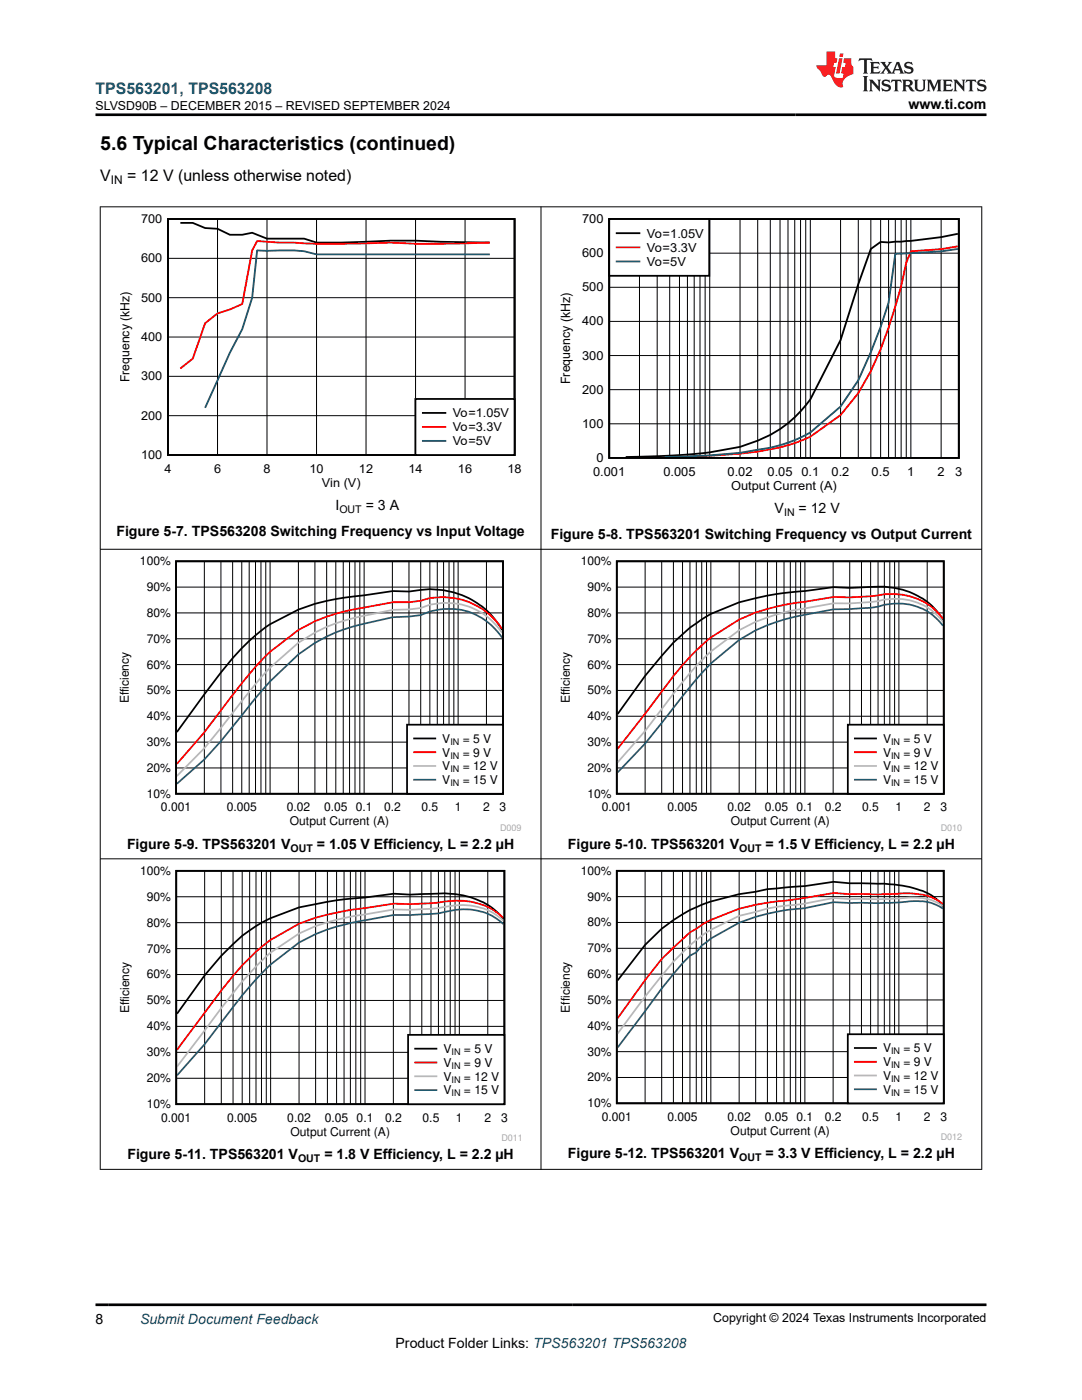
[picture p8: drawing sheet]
<svg xmlns="http://www.w3.org/2000/svg" width="216mm" height="279mm" viewBox="0 0 216 279" stroke-linecap="round" stroke-linejoin="round" font-family="sans-serif">
<path d="M33.5 43.7h69.2v47.1h-69.2zM36 44.5h2.5l2.4 1 2.5 .2 2.5 1.1h2.4l2-.4 3 1.2h7.4l2.5 .8h4.9l9.9-.4 19.7 .4" fill="none" stroke="#000" stroke-width=".36"/>
<path d="M33.5 59.4h69.2M33.5 51.6h69.2M43.4 43.7v47.1M53.3 43.7v47.1M63.2 43.7v47.1M73 43.7v47.1M82.9 43.7v47.1M92.8 43.7v47.1M33.5 75.1h69.2M33.5 67.3h69.2M33.5 83h69.2" fill="none" stroke="#000" stroke-width=".2"/>
<path d="M97.7 48.4a207.9 207.9 0 0 1-19.7 0 227.6 227.6 0 0 1-26.7-.3l-1 1.9-2 10.7-2.4 1.1-2.5 .7-2.5 2-2.4 7.1-2.5 1.9" fill="none" stroke="#f00" stroke-width=".36"/>
<path d="M97.7 50.8h-34.5a26.2 26.2 0 0 0-9.9-.7l-2-.1-1 9.4-2 6.3-2.4 4.7-5 11" fill="none" stroke="#156" stroke-width=".36"/>
<path d="M82.9 79.6h19.8v11.2h-19.8z" fill-rule="evenodd" fill="#fff"/>
<path d="M82.9 79.6h19.8v11.2h-19.8zM84.4 82.4h4.5" fill="none" stroke="#000" stroke-width=".36"/>
<path d="M84.4 85.2h4.5" fill="none" stroke="#f00" stroke-width=".36"/>
<path d="M84.4 88h4.5" fill="none" stroke="#156" stroke-width=".36"/>
<path d="M121.6 43.7h69.7v47.7h-69.7zM191.1 46.7a61.7 61.7 0 0 1-12.5 1.5l-1.3 .2-1.6-.1-1.9 1.4-2.5 7-3.6 11.2-6 11.8a24.1 24.1 0 0 1-14 9.5l-6.1 1.1a142.8 142.8 0 0 1-16.8 .9" fill="none" stroke="#000" stroke-width=".37"/>
<g fill="none" stroke="#000" stroke-width=".2">
<path d="M121.6 57.3h69.7M121.6 50.5h69.7M127.6 43.7v47.7M131.1 43.7v47.7M133.6 43.7v47.7M135.6 43.7v47.7M137.2 43.7v47.7M138.5 43.7v47.7M139.7 43.7v47.7M140.7 43.7v47.7M141.6 43.7v47.7M147.7 43.7v47.7"/>
<path d="M151.2 43.7v47.7M153.7 43.7v47.7M155.6 43.7v47.7M157.2 43.7v47.7M158.6 43.7v47.7M159.7 43.7v47.7M160.8 43.7v47.7M161.7 43.7v47.7M167.7 43.7v47.7M171.3 43.7v47.7M173.8 43.7v47.7M175.7 43.7v47.7"/>
<path d="M177.3 43.7v47.7M178.6 43.7v47.7M179.8 43.7v47.7M180.8 43.7v47.7M181.7 43.7v47.7M187.8 43.7v47.7M121.6 77.8h69.7M121.6 71h69.7M121.6 64.1h69.7M121.6 84.6h69.7"/>
</g>
<path d="M191.1 49.2l-3.3 .5-6.1 .5-.9 2.2a97.2 97.2 0 0 1-7 21.7l-2.5 4.4-3.6 4.3-6 4.4a38.6 38.6 0 0 1-14 3.3l-7 .5-6.6 .2" fill="none" stroke="#f00" stroke-width=".37"/>
<path d="M191.1 49.7l-3.3 .5-9.2 .5-1.3 9.7-1.6 4.9-1.9 5-2.5 5.6-3.6 5.2-6 5.2-2 1a27.9 27.9 0 0 1-8.5 2.5 90.2 90.2 0 0 1-12.7 1.2l-5.9 .2" fill="none" stroke="#156" stroke-width=".37"/>
<path d="M121.6 43.7h19.9v11.3h-19.9z" fill-rule="evenodd" fill="#fff"/>
<path d="M121.6 43.7h19.9v11.3h-19.9zM123.1 46.5h4.5" fill="none" stroke="#000" stroke-width=".37"/>
<path d="M123.1 49.4h4.5" fill="none" stroke="#f00" stroke-width=".37"/>
<path d="M123.1 52.2h4.5" fill="none" stroke="#156" stroke-width=".37"/>
<path d="M24 111h80v54.8h-80z" fill-rule="evenodd" fill="#fff"/>
<path d="M35.1 112h65.3v46.4h-65.3zM100.2 125.7a16.2 16.2 0 0 0-16.2-8l-2.4 .4-3.2-.1-5.7 .8a48.8 48.8 0 0 0-13.2 2.9l-5.6 2.9-1.8 1.3a43.6 43.6 0 0 0-8 8.3l-8.8 11.9" fill="none" stroke="#000" stroke-width=".35"/>
<g fill="none" stroke="#000" stroke-width=".2">
<path d="M35.1 117.2h65.3M40.8 112v46.4M44.1 112v46.4M46.4 112v46.4M48.2 112v46.4M49.7 112v46.4M51 112v46.4M52.1 112v46.4M53 112v46.4M53.9 112v46.4M59.5 112v46.4M62.8 112v46.4"/>
<path d="M65.2 112v46.4M67 112v46.4M68.5 112v46.4M69.8 112v46.4M70.8 112v46.4M71.8 112v46.4M72.7 112v46.4M78.3 112v46.4M81.6 112v46.4M83.9 112v46.4M85.8 112v46.4M87.3 112v46.4"/>
<path d="M88.5 112v46.4M89.6 112v46.4M90.6 112v46.4M91.4 112v46.4M97.1 112v46.4M35.1 137.8h65.3M35.1 132.6h65.3M35.1 127.5h65.3M35.1 122.3h65.3M35.1 153.3h65.3M35.1 148.1h65.3M35.1 142.9h65.3"/>
</g>
<path d="M100.2 125.5a14.3 14.3 0 0 0-14.4-6.2l-1.8 .6-2.4 .3h-3.2l-5.7 1a36.7 36.7 0 0 0-13.2 4.5l-5.6 4.4-2.9 3-2.8 3.3-7.4 9.8-5.5 6.3" fill="none" stroke="#f00" stroke-width=".35"/>
<path d="M100.2 126.3a13.3 13.3 0 0 0-14.4-5.6l-1.8 .6-2.4 .3-3.2 .1-5.7 1.2a34.5 34.5 0 0 0-13.2 5.4l-5.6 4.9-1.8 2-11.3 14.1-5.5 5.6" fill="none" stroke="#b8b8b8" stroke-width=".35"/>
<path d="M100.2 127.2a12.7 12.7 0 0 0-14.4-5.2l-1.8 .8-2.4 .3-3.2 .1-5.7 1.3a32 32 0 0 0-13.2 6.1l-5.6 5.4-2.9 3.3-2.8 3.5a78.6 78.6 0 0 1-12.9 13.6" fill="none" stroke="#295c75" stroke-width=".35"/>
<path d="M81.2 144.6h19.2v13.8h-19.2z" fill-rule="evenodd" fill="#fff"/>
<path d="M81.2 144.6h19.2v13.8h-19.2zM82.6 147.4h4.3" fill="none" stroke="#000" stroke-width=".35"/>
<path d="M82.6 150.1h4.3" fill="none" stroke="#f00" stroke-width=".35"/>
<path d="M82.6 152.9h4.3" fill="none" stroke="#b8b8b8" stroke-width=".35"/>
<path d="M82.6 155.6h4.3" fill="none" stroke="#295c75" stroke-width=".35"/>
<path d="M111.9 111h80.1v54.8h-80.1z" fill-rule="evenodd" fill="#fff"/>
<path d="M123.1 112h65.2v46.4h-65.2zM188.1 123.7a13.5 13.5 0 0 0-10.6-6.5l-1.1-.1-6.8 .2-3.3-.1-5.7 .8a59.3 59.3 0 0 0-13.1 2.2l-5.7 2.3-1.8 1.1a31.3 31.3 0 0 0-8 7.3l-3.3 4-5.5 7.6" fill="none" stroke="#000" stroke-width=".35"/>
<g fill="none" stroke="#000" stroke-width=".2">
<path d="M123.1 117.2h65.2M128.7 112v46.4M132 112v46.4M134.4 112v46.4M136.2 112v46.4M137.7 112v46.4M138.9 112v46.4M140 112v46.4M141 112v46.4M141.8 112v46.4M147.5 112v46.4M150.8 112v46.4"/>
<path d="M153.1 112v46.4M155 112v46.4M156.4 112v46.4M157.7 112v46.4M158.8 112v46.4M159.7 112v46.4M160.6 112v46.4M166.2 112v46.4M169.6 112v46.4M171.9 112v46.4M173.7 112v46.4M175.2 112v46.4"/>
<path d="M176.5 112v46.4M177.5 112v46.4M178.5 112v46.4M179.4 112v46.4M185 112v46.4M123.1 137.8h65.2M123.1 132.6h65.2M123.1 127.5h65.2M123.1 122.3h65.2M123.1 153.3h65.2M123.1 148.1h65.2M123.1 142.9h65.2"/>
</g>
<path d="M188.1 123.5a12.1 12.1 0 0 0-10.6-4.9h-1.1a38.1 38.1 0 0 1-10.1 .5l-5.7 1a41.4 41.4 0 0 0-13.1 3.5l-5.7 3.6-1.8 1.6a52.3 52.3 0 0 0-8 9.2l-8.8 11.4" fill="none" stroke="#f00" stroke-width=".35"/>
<path d="M188.1 124.1a11.4 11.4 0 0 0-10.6-4.5l-1.1 .1a34 34 0 0 1-10.1 .7l-5.7 1a37.5 37.5 0 0 0-13.1 4.4l-5.7 4.2-1.8 1.8a78.3 78.3 0 0 0-8 9.7l-3.3 4.4-5.5 6.2" fill="none" stroke="#b8b8b8" stroke-width=".35"/>
<path d="M188.1 124.9a11.2 11.2 0 0 0-11.7-4.2l-2.7 .6-7.4 .3-5.7 1.1a35.3 35.3 0 0 0-13.1 5l-5.7 4.7-1.8 1.9-11.3 14.1-5.5 5.8" fill="none" stroke="#295c75" stroke-width=".35"/>
<path d="M169.2 144.6h19.1v13.8h-19.1z" fill-rule="evenodd" fill="#fff"/>
<path d="M169.2 144.6h19.1v13.8h-19.1zM170.6 147.4h4.2" fill="none" stroke="#000" stroke-width=".35"/>
<path d="M170.6 150.1h4.2" fill="none" stroke="#f00" stroke-width=".35"/>
<path d="M170.6 152.9h4.2" fill="none" stroke="#b8b8b8" stroke-width=".35"/>
<path d="M170.6 155.6h4.2" fill="none" stroke="#295c75" stroke-width=".35"/>
<path d="M24 172.8h80v55h-80z" fill-rule="evenodd" fill="#fff"/>
<path d="M35.2 173.8h65.4v46.6h-65.4zM100.5 183.4a13.9 13.9 0 0 0-10.7-5l-1.1-.1-6.9 .2-3.2-.1-5.8 .7a72.3 72.3 0 0 0-13.1 2l-5.7 2.1-1.8 1a33.1 33.1 0 0 0-8.1 6.6l-3.3 3.9-5.5 7.6" fill="none" stroke="#000" stroke-width=".35"/>
<g fill="none" stroke="#000" stroke-width=".2">
<path d="M35.2 179h65.5M40.8 173.8v46.6M44.2 173.8v46.6M46.5 173.8v46.6M48.3 173.8v46.6M49.8 173.8v46.6M51.1 173.8v46.6M52.2 173.8v46.6M53.1 173.8v46.6M54 173.8v46.6M59.7 173.8v46.6M63 173.8v46.6"/>
<path d="M65.3 173.8v46.6M67.2 173.8v46.6M68.7 173.8v46.6M69.9 173.8v46.6M71 173.8v46.6M72 173.8v46.6M72.8 173.8v46.6M78.5 173.8v46.6M81.8 173.8v46.6M84.2 173.8v46.6M86 173.8v46.6M87.5 173.8v46.6"/>
<path d="M88.7 173.8v46.6M89.8 173.8v46.6M90.8 173.8v46.6M91.7 173.8v46.6M97.3 173.8v46.6M35.2 199.7h65.5M35.2 194.5h65.5M35.2 189.3h65.5M35.2 184.1h65.5M35.2 215.2h65.5M35.2 210h65.5M35.2 204.8h65.5"/>
</g>
<path d="M100.5 183.3a12.6 12.6 0 0 0-10.7-3.5l-3.8 .5-4.2 .1-3.2-.1-5.8 .9a51.1 51.1 0 0 0-13.1 3.1l-5.7 3.3-1.8 1.4a55.9 55.9 0 0 0-8.1 8.7l-8.8 11.8" fill="none" stroke="#f00" stroke-width=".35"/>
<path d="M100.5 183.8a11.9 11.9 0 0 0-10.7-3l-1.1 .2a34.3 34.3 0 0 1-6.9 .6l-3.2-.1-5.8 1a43.1 43.1 0 0 0-13.1 3.8l-5.7 3.8-2.9 2.8a75.1 75.1 0 0 0-7 8.3l-8.8 11.7" fill="none" stroke="#b8b8b8" stroke-width=".35"/>
<path d="M100.5 184.5a11.3 11.3 0 0 0-10.7-2.7 18.2 18.2 0 0 1-5.6 .7l-5.6 .1-5.8 1.1a41.4 41.4 0 0 0-13.1 4.4l-5.7 4.4-2.9 2.9-2.8 3.2-7.5 9.8-5.5 6.2" fill="none" stroke="#295c75" stroke-width=".35"/>
<path d="M81.4 206.5h19.2v13.9h-19.2z" fill-rule="evenodd" fill="#fff"/>
<path d="M81.4 206.5h19.2v13.9h-19.2zM82.8 209.3h4.3" fill="none" stroke="#000" stroke-width=".35"/>
<path d="M82.8 212h4.3" fill="none" stroke="#f00" stroke-width=".35"/>
<path d="M82.8 214.8h4.3" fill="none" stroke="#b8b8b8" stroke-width=".35"/>
<path d="M82.8 217.6h4.3" fill="none" stroke="#295c75" stroke-width=".35"/>
<path d="M111.9 172.8h80.1v54.8h-80.1z" fill-rule="evenodd" fill="#fff"/>
<path d="M123.1 173.8h65.2v46.4h-65.2zM188.1 180.9a8.7 8.7 0 0 0-5.5-3.6 30.6 30.6 0 0 0-8.9-1h-4.1l-3.3-.3-5.7 .8-7.5 .7-2.3 .5a38 38 0 0 0-11.9 3.1 30.1 30.1 0 0 0-10.2 7.5l-5.5 7.1" fill="none" stroke="#000" stroke-width=".35"/>
<g fill="none" stroke="#000" stroke-width=".2">
<path d="M123.1 178.9h65.2M128.7 173.8v46.4M132 173.8v46.4M134.4 173.8v46.4M136.2 173.8v46.4M137.7 173.8v46.4M138.9 173.8v46.4M140 173.8v46.4M141 173.8v46.4M141.8 173.8v46.4M147.5 173.8v46.4M150.8 173.8v46.4"/>
<path d="M153.1 173.8v46.4M155 173.8v46.4M156.4 173.8v46.4M157.7 173.8v46.4M158.8 173.8v46.4M159.7 173.8v46.4M160.6 173.8v46.4M166.2 173.8v46.4M169.6 173.8v46.4M171.9 173.8v46.4M173.7 173.8v46.4M175.2 173.8v46.4"/>
<path d="M176.5 173.8v46.4M177.5 173.8v46.4M178.5 173.8v46.4M179.4 173.8v46.4M185 173.8v46.4M123.1 199.6h65.2M123.1 194.4h65.2M123.1 189.3h65.2M123.1 184.1h65.2M123.1 215h65.2M123.1 209.9h65.2M123.1 204.7h65.2"/>
</g>
<path d="M188.1 180.4a10.9 10.9 0 0 0-7.3-2.1l-1.5 .1a90.9 90.9 0 0 1-13-.2l-9.9 1.6a39.6 39.6 0 0 0-16.4 4.8l-2.3 1.5-5.7 5.3-3.3 4.2-5.5 7.6" fill="none" stroke="#f00" stroke-width=".35"/>
<path d="M188.1 180.8a10.1 10.1 0 0 0-7.3-1.6 102.2 102.2 0 0 1-14.5 0l-5.7 1.1-2.9 .4a29.7 29.7 0 0 0-6.9 1.3l-3.3 .8-5.7 2.8-1.8 1.1a39.9 39.9 0 0 0-8 8.1l-3.3 4.1-5.5 7.4" fill="none" stroke="#b8b8b8" stroke-width=".35"/>
<path d="M188.1 181.3a9.6 9.6 0 0 0-7.3-1.3 116.7 116.7 0 0 1-14.5 0l-5.7 1.2a42.1 42.1 0 0 0-13.1 2.9l-5.7 3.2-1.8 1.4-1.1 1.4-1.2 .6a86 86 0 0 0-9 11.1l-5.5 7.3" fill="none" stroke="#295c75" stroke-width=".35"/>
<path d="M169.2 206.4h19.1v13.8h-19.1z" fill-rule="evenodd" fill="#fff"/>
<path d="M169.2 206.4h19.1v13.8h-19.1zM170.6 209.2h4.2" fill="none" stroke="#000" stroke-width=".35"/>
<path d="M170.6 211.9h4.2" fill="none" stroke="#f00" stroke-width=".35"/>
<path d="M170.6 214.6h4.2" fill="none" stroke="#b8b8b8" stroke-width=".35"/>
<path d="M170.6 217.4h4.2" fill="none" stroke="#295c75" stroke-width=".35"/>
<path d="M19.9 41.3h176.1M20 41.2v192.2M107.9 41.2v192.2M195.9 41.2v192.2M19.9 109.6h176.1M19.9 171.4h176.1M19.9 233.4h176.1" fill="none" stroke="#000" stroke-width=".2"/>
<path d="M171.5 11.6l-.2 .6 .5-.2h.6v.1v2.2l-.2 .4h1l-.2-.4v-2.2v-.1h.5l.6 .2-.2-.6zM173.6 12.4l.2 .3v1.6l-.2 .4h1.9l.1-.6a1.08 1.08 0 0 1-1.3 .2v-.7h.6l.4 .2v-.7l-.4 .2h-.6v-.5l.2-.2a1 1 0 0 1 1 .3l-.1-.5zM175.7 12.4l.9 1.1-1 1.2h.9l-.2-.2 .5-.8 .4 .8-.2 .2h1.6l-.2-.2 .2-.5h.9l.1 .5-.1 .2h.9l-.2-.4-.8-1.9h-.5l-.9 2.1-.9-1.1 .9-1h-.8l.2 .2-.4 .6-.4-.6 .2-.2zM179 12.8l.4 1h-.7zM180.7 12.5a.65 .65 0 0 0-.2 .7 .65 .65 0 0 0 .6 .5l.6 .1 .1 .3a.79 .79 0 0 1-.7 .4 .79 .79 0 0 1-.7-.5l.1 .7 .2-.1a.93 .93 0 0 0 1.1 0 .93 .93 0 0 0 .4-.9 1.46 1.46 0 0 0-1.2-.6l-.1-.3a1.09 1.09 0 0 1 1.2 .2l-.2-.6-.1 .1-.5-.2zM172.2 15.2l.2 .4v2.2l-.2 .4h1l-.2-.4v-2.2l.2-.4zM173.4 15.9l.2 .4v1.5l-.2 .4h.8l-.3-.4 .1-1.3 1.6 1.8v-2l.2-.4h-.7l.1 .2 .1 1.1-1.2-1.3zM176.2 16a.65 .65 0 0 0-.2 .8 .65 .65 0 0 0 .6 .4l.6 .2 .1 .2a.79 .79 0 0 1-.7 .4 .79 .79 0 0 1-.7-.5l.1 .7 .2-.1a.93 .93 0 0 0 1.1 .1 .93 .93 0 0 0 .4-1 1.46 1.46 0 0 0-1.2-.5l-.1-.4a1.09 1.09 0 0 1 1.2 .2l-.1-.6-.2 .1-.5-.1zM177.9 15.9l-.1 .6a.63 .63 0 0 1 .8-.3v1.6l-.3 .4h1l-.2-.4v-1.6a.66 .66 0 0 1 .8 .3l-.1-.6zM180 15.9l.2 .4v1.5l-.2 .4h1l-.2-.2-.1-.7h.5l.1 .2a.79 .79 0 0 0 1.2 .6l-1-.9a.61 .61 0 0 0 .6-.6 .61 .61 0 0 0-.5-.7zM180.8 16.2h.1a.47 .47 0 0 1 .5 .1 .47 .47 0 0 1 .1 .5l-.1 .1-.7 .1zM182.3 15.9l.2 .2a2.27 2.27 0 0 0 .4 2 1.04 1.04 0 0 0 1.7-.7v-1.3l.2-.2h-.8l.2 .4v1.1a.6 .6 0 0 1-.6 .6 .6 .6 0 0 1-.6-.6v-1.1l.3-.4zM184.9 15.9l.2 .4v1.5l-.2 .4h.8l-.3-.4v-1.4l.9 1.9 .9-1.9v1.4l-.3 .4h1l-.2-.4v-1.5l.2-.4h-.8l-.7 1.5-.6-1.5zM188.1 15.9l.2 .4v1.5l-.2 .4h1.9l.1-.6a1.09 1.09 0 0 1-1.3 .2v-.7h.6l.4 .2v-.6l-.4 .2h-.6v-.6l.2-.1a1.01 1.01 0 0 1 1 .3l-.1-.6zM190.2 15.9l.3 .4v1.5l-.3 .4h.8l-.2-.4v-1.3l1.6 1.8v-2l.2-.4h-.7l.2 .2v1.1l-1.2-1.3zM192.8 15.9l-.1 .6a.63 .63 0 0 1 .8-.3v1.6l-.3 .4h1l-.2-.4v-1.6a.66 .66 0 0 1 .8 .3l-.1-.6zM195.2 16a.65 .65 0 0 0-.2 .8 .65 .65 0 0 0 .6 .4l.6 .2 .2 .2a.79 .79 0 0 1-.7 .4 .79 .79 0 0 1-.7-.5l.1 .7 .2-.1a.93 .93 0 0 0 1 .1 .93 .93 0 0 0 .5-1 1.46 1.46 0 0 0-1.3-.5v-.4a1.09 1.09 0 0 1 1.2 .2l-.2-.6-.2 .1-.5-.1z" fill="#231f20"/>
<path d="M164.9 10.3v2.7h-2l.1 .4 .8 1a.95 .95 0 0 0 1 .9 .59 .59 0 0 1 .5-.4 .59 .59 0 0 1 .5 .3l.4 .8a1.59 1.59 0 0 0 2.1 1.4 1.61 1.61 0 0 1 1-2.3l1-.3-.1-1.5a1.59 1.59 0 0 1-.3-1.7h-1.5l-.2 .9h.6l-.2 .9h-.5l-.2 .9v.3l.4 .1-.1 .9h-.7a.73 .73 0 0 1-1-.7l.3-1.5h-.5l.1-.9h.5l.2-.9h-.5v-1.3zM167.4 11.6l-.6 3.1h.7l.6-3.1zM167.6 10.7l-.1 .6h.7l.1-.6z" fill="#ed1c24"/>
<path d="M19 22.9h177.8M19 260.4h177.8" fill="none" stroke="#000" stroke-width=".53"/>
<text font-size="3.9" x="20" y="29.9">5.6 Typical Characteristics (continued)</text>
<text font-size="3.2" fill="#00f" x="19" y="18.7">TPS563201, TPS563208</text>
<g font-size="3.2">
<text x="20" y="36.1">V</text>
<text x="25.4" y="36.1">= 12 V (unless otherwise noted)</text>
</g>
<g font-size="2.8">
<text x="181.3" y="21.8">www.ti.com</text>
<text x="66.9" y="101.7">I</text>
<text x="73" y="101.7">= 3 A</text>
<text x="23.2" y="107">Figure 5-7. TPS563208 Switching Frequency vs Input Voltage</text>
<text x="109.9" y="107.6">Figure 5-8. TPS563201 Switching Frequency vs Output Current</text>
<text x="154.6" y="102.4">V</text>
<text x="159.3" y="102.4">= 12 V</text>
<text x="25.3" y="169.4">Figure 5-9. TPS563201 V</text>
<text x="63.2" y="169.4">= 1.05 V Efficiency, L = 2.2 µH</text>
<text x="113.3" y="169.4">Figure 5-10. TPS563201 V</text>
<text x="152.7" y="169.4">= 1.5 V Efficiency, L = 2.2 µH</text>
<text x="25.4" y="231.4">Figure 5-11. TPS563201 V</text>
<text x="64.7" y="231.4">= 1.8 V Efficiency, L = 2.2 µH</text>
<text x="113.3" y="231.2">Figure 5-12. TPS563201 V</text>
<text x="152.7" y="231.2">= 3.3 V Efficiency, L = 2.2 µH</text>
<text x="19" y="264.2">8</text>
<text x="78.9" y="269">Product Folder Links: TPS563201 TPS563208</text>
</g>
<text font-size="2.8" fill="#00f" x="27.9" y="264.2">Submit Document Feedback</text>
<text font-size="2.6" x="113.8" y="76.7" transform="rotate(-90 113.8 76.7)">Frequency (kHz)</text>
<g font-size="2.5">
<text x="19" y="21.9">SLVSD90B – DECEMBER 2015 – REVISED SEPTEMBER 2024</text>
<text x="116.1" y="44.5">700</text>
<text x="129.1" y="47.4">Vo=</text>
<text x="133.7" y="47.4">1.</text>
<text x="135.9" y="47.4">0</text>
<text x="137.3" y="47.4">5</text>
<text x="138.7" y="47.4">V</text>
<text x="116.1" y="51.3">600</text>
<text x="129.1" y="50.2">Vo=</text>
<text x="129.1" y="53.1">Vo=</text>
<text x="133.7" y="50.2">3.</text>
<text x="133.7" y="53.1">5V</text>
<text x="135.9" y="50.2">3</text>
<text x="137.3" y="50.2">V</text>
<text x="116.1" y="58.1">500</text>
<text x="116.1" y="65">400</text>
<text x="116.1" y="71.8">300</text>
<text x="25.8" y="76.3" transform="rotate(-90 25.8 76.3)">Frequency (kHz)</text>
<text x="116.1" y="78.6">200</text>
<text x="116.1" y="85.4">100</text>
<text x="118.3" y="95">0.001</text>
<text x="119" y="92.2">0</text>
<text x="132.4" y="95">0.005</text>
<text x="145.2" y="95">0.02</text>
<text x="153.1" y="95">0.05</text>
<text x="159.9" y="95">0.1</text>
<text x="165.9" y="95">0.2</text>
<text x="173.9" y="95">0.5</text>
<text x="181" y="95">1</text>
<text x="187.1" y="95">2</text>
<text x="190.6" y="95">3</text>
<text x="145.9" y="97.8">Output Current (A)</text>
<text x="142.3" y="263.9">Copyright © 2024 Texas Instruments Incorporated</text>
</g>
<g font-size="2.4">
<text x="22.1" y="36.7">IN</text>
<text x="28.2" y="44.5">700</text>
<text x="28.2" y="52.4">600</text>
<text x="28.2" y="60.2">500</text>
<text x="28.2" y="68.1">400</text>
<text x="28.2" y="75.9">300</text>
<text x="28.2" y="83.8">200</text>
<text x="90.4" y="83.3">Vo</text>
<text x="93.5" y="83.3">=1.05V</text>
<text x="90.4" y="86.1">Vo</text>
<text x="90.4" y="88.8">Vo</text>
<text x="93.5" y="86.1">=3.3V</text>
<text x="93.5" y="88.8">=5V</text>
<text x="28.2" y="91.6">100</text>
<text x="32.8" y="94.4">4</text>
<text x="42.7" y="94.4">6</text>
<text x="52.6" y="94.4">8</text>
<text x="61.8" y="94.4">10</text>
<text x="71.6" y="94.4">12</text>
<text x="81.5" y="94.4">14</text>
<text x="91.4" y="94.4">16</text>
<text x="101.3" y="94.4">18</text>
<text x="64.2" y="97.2">Vin (V)</text>
<text x="27.9" y="112.8">100%</text>
<text x="115.9" y="112.8">100%</text>
<text x="29.3" y="118">90%</text>
<text x="117.2" y="118">90%</text>
<text x="29.3" y="123.1">80%</text>
<text x="117.2" y="123.1">80%</text>
<text x="29.3" y="128.3">70%</text>
<text x="117.2" y="128.3">70%</text>
<text x="29.3" y="133.4">60%</text>
<text x="117.2" y="133.4">60%</text>
<text x="25.7" y="140.4" transform="rotate(-90 25.7 140.4)">Efficiency</text>
<text x="29.3" y="143.7">40%</text>
<text x="29.3" y="138.6">50%</text>
<text x="113.7" y="140.4" transform="rotate(-90 113.7 140.4)">Efficiency</text>
<text x="117.2" y="143.7">40%</text>
<text x="117.2" y="138.6">50%</text>
<text x="29.3" y="148.9">30%</text>
<text x="88.3" y="148.2">V</text>
<text x="92.3" y="148.2">= 5 V</text>
<text x="117.2" y="148.9">30%</text>
<text x="176.2" y="148.2">V</text>
<text x="180.3" y="148.2">= 5 V</text>
<text x="29.3" y="154.1">20%</text>
<text x="88.3" y="151">V</text>
<text x="88.3" y="153.7">V</text>
<text x="92.3" y="151">= 9 V</text>
<text x="92.3" y="153.7">= 12 V</text>
<text x="117.2" y="154.1">20%</text>
<text x="176.2" y="151">V</text>
<text x="176.2" y="153.7">V</text>
<text x="180.3" y="151">= 9 V</text>
<text x="180.3" y="153.7">= 12 V</text>
<text x="29.3" y="159.2">10%</text>
<text x="32.1" y="162">0.001</text>
<text x="45.2" y="162">0.005</text>
<text x="57.2" y="162">0.02</text>
<text x="64.7" y="162">0.05</text>
<text x="71" y="162">0.1</text>
<text x="76.6" y="162">0.2</text>
<text x="84.1" y="162">0.5</text>
<text x="88.3" y="156.5">V</text>
<text x="90.7" y="162">1</text>
<text x="92.3" y="156.5">= 15 V</text>
<text x="96.4" y="162">2</text>
<text x="99.7" y="162">3</text>
<text x="117.2" y="159.2">10%</text>
<text x="120.1" y="162">0.001</text>
<text x="133.2" y="162">0.005</text>
<text x="145.2" y="162">0.02</text>
<text x="152.6" y="162">0.05</text>
<text x="158.9" y="162">0.1</text>
<text x="164.6" y="162">0.2</text>
<text x="172.1" y="162">0.5</text>
<text x="176.2" y="156.5">V</text>
<text x="178.7" y="162">1</text>
<text x="180.3" y="156.5">= 15 V</text>
<text x="184.3" y="162">2</text>
<text x="187.6" y="162">3</text>
<text x="57.8" y="164.7">Output Current (A)</text>
<text x="145.8" y="164.7">Output Current (A)</text>
<text x="27.9" y="174.6">100%</text>
<text x="29.3" y="179.8">90%</text>
<text x="115.9" y="174.6">100%</text>
<text x="117.2" y="179.7">90%</text>
<text x="29.3" y="184.9">80%</text>
<text x="117.2" y="184.9">80%</text>
<text x="29.3" y="190.1">70%</text>
<text x="117.2" y="190">70%</text>
<text x="29.3" y="195.3">60%</text>
<text x="117.2" y="195.2">60%</text>
<text x="25.7" y="202.2" transform="rotate(-90 25.7 202.2)">Efficiency</text>
<text x="29.3" y="200.5">50%</text>
<text x="113.7" y="202.1" transform="rotate(-90 113.7 202.1)">Efficiency</text>
<text x="117.2" y="200.4">50%</text>
<text x="29.3" y="205.6">40%</text>
<text x="117.2" y="205.5">40%</text>
<text x="29.3" y="216">20%</text>
<text x="29.3" y="210.8">30%</text>
<text x="88.5" y="210.1">V</text>
<text x="88.5" y="212.9">V</text>
<text x="88.5" y="215.7">V</text>
<text x="92.6" y="210.1">= 5 V</text>
<text x="92.6" y="212.9">= 9 V</text>
<text x="92.6" y="215.7">= 12 V</text>
<text x="117.2" y="215.8">20%</text>
<text x="117.2" y="210.7">30%</text>
<text x="176.2" y="210">V</text>
<text x="176.2" y="212.8">V</text>
<text x="176.2" y="215.5">V</text>
<text x="180.3" y="210">= 5 V</text>
<text x="180.3" y="212.8">= 9 V</text>
<text x="180.3" y="215.5">= 12 V</text>
<text x="29.3" y="221.2">10%</text>
<text x="88.5" y="218.4">V</text>
<text x="92.6" y="218.4">= 15 V</text>
<text x="117.2" y="221">10%</text>
<text x="176.2" y="218.2">V</text>
<text x="180.3" y="218.2">= 15 V</text>
<text x="32.2" y="223.9">0.001</text>
<text x="45.3" y="223.9">0.005</text>
<text x="57.3" y="223.9">0.02</text>
<text x="58" y="226.7">Output Current (A)</text>
<text x="64.8" y="223.9">0.05</text>
<text x="71.2" y="223.9">0.1</text>
<text x="76.8" y="223.9">0.2</text>
<text x="84.3" y="223.9">0.5</text>
<text x="91" y="223.9">1</text>
<text x="96.7" y="223.9">2</text>
<text x="100" y="223.9">3</text>
<text x="120.1" y="223.7">0.001</text>
<text x="133.2" y="223.7">0.005</text>
<text x="145.2" y="223.7">0.02</text>
<text x="145.8" y="226.5">Output Current (A)</text>
<text x="152.6" y="223.7">0.05</text>
<text x="158.9" y="223.7">0.1</text>
<text x="164.6" y="223.7">0.2</text>
<text x="172" y="223.7">0.5</text>
<text x="178.7" y="223.7">1</text>
<text x="184.3" y="223.7">2</text>
<text x="187.6" y="223.7">3</text>
</g>
<g font-size="2.1">
<text x="67.7" y="102.3">OUT</text>
<text x="156.4" y="103">IN</text>
<text x="58" y="170">OUT</text>
<text x="147.5" y="170">OUT</text>
<text x="59.5" y="231.9">OUT</text>
<text x="147.5" y="231.7">OUT</text>
</g>
<g font-size="1.8">
<text x="89.9" y="148.6">IN</text>
<text x="177.8" y="148.6">IN</text>
<text x="89.9" y="151.4">IN</text>
<text x="89.9" y="154.1">IN</text>
<text x="177.8" y="151.4">IN</text>
<text x="177.8" y="154.1">IN</text>
<text x="89.9" y="156.9">IN</text>
<text x="177.8" y="156.9">IN</text>
<text x="90.1" y="210.6">IN</text>
<text x="90.1" y="213.3">IN</text>
<text x="177.8" y="210.4">IN</text>
<text x="177.8" y="213.2">IN</text>
<text x="177.8" y="215.9">IN</text>
<text x="90.1" y="216.1">IN</text>
<text x="90.1" y="218.8">IN</text>
<text x="177.8" y="218.7">IN</text>
</g>
<g font-size="1.8" fill="#a8a8a8">
<text x="99.8" y="165.7">D009</text>
<text x="187.7" y="165.7">D010</text>
<text x="100" y="227.7">D011</text>
<text x="187.7" y="227.5">D012</text>
</g>
</svg>
